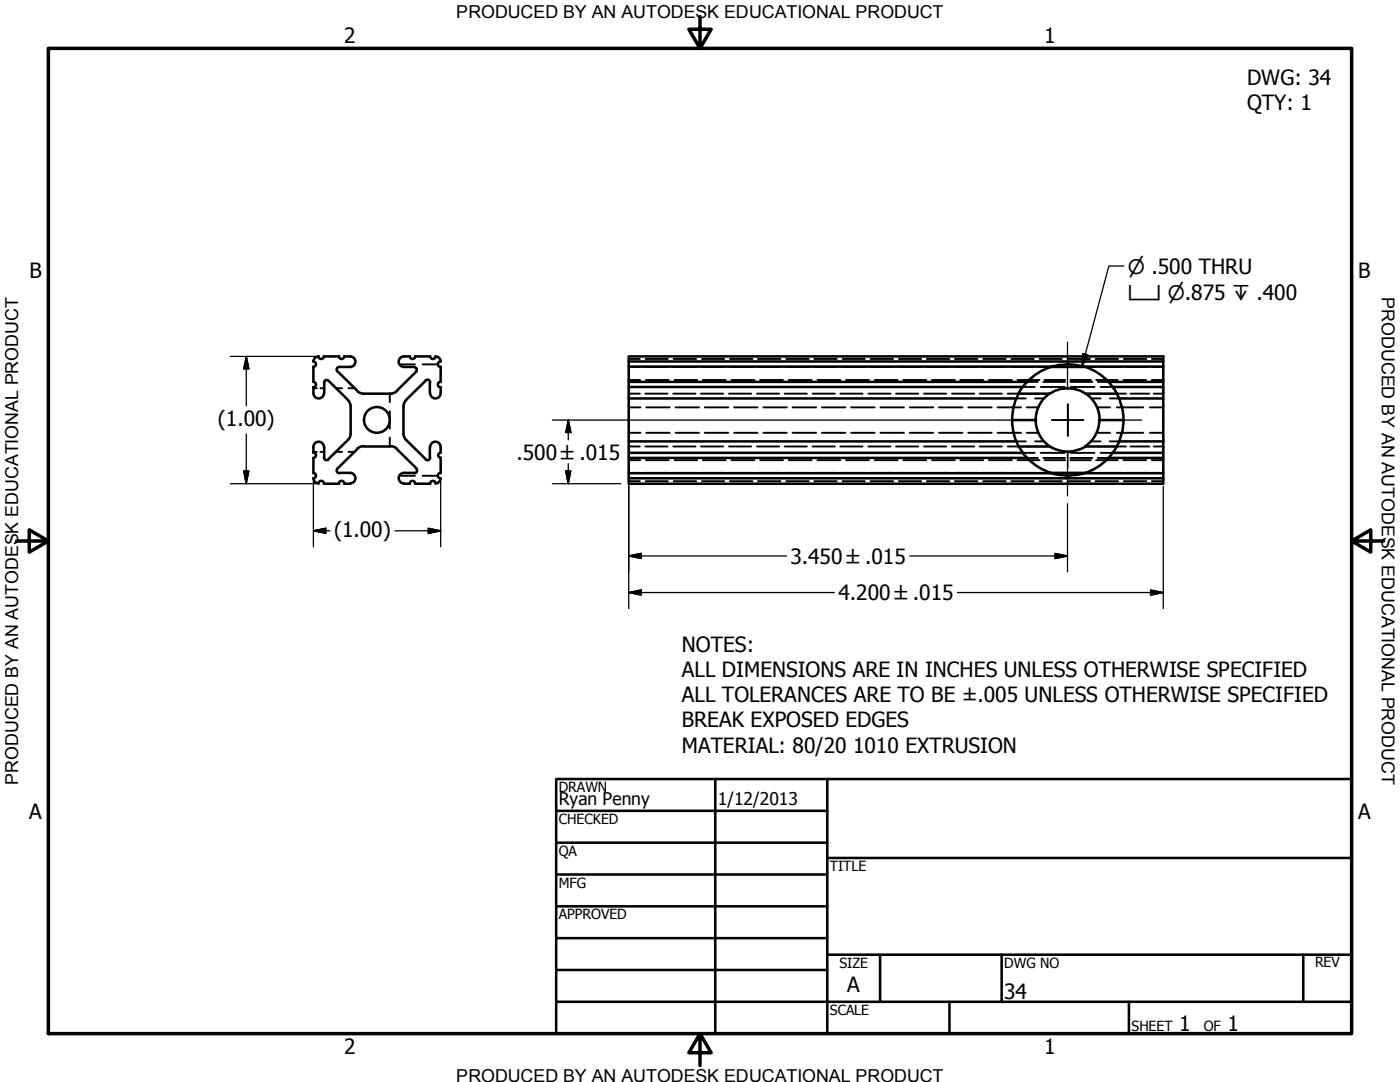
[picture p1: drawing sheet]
<svg xmlns="http://www.w3.org/2000/svg" width="279mm" height="216mm" viewBox="0 0 279 216" stroke-linecap="round" stroke-linejoin="round" font-family="sans-serif">
<!-- layer: Visible (ANSI) -->
<g fill="none" stroke="#000" stroke-width=".51">
<path d="M62.5 76.2a.54 .54 0 0 1 .6 .5 .54 .54 0 0 1-.6 .6M62.5 72.1a.54 .54 0 0 1 .6 .6 .54 .54 0 0 1-.6 .5M62.5 77.2v1.3a1.05 1.05 0 0 0 1.1 1 1.05 1.05 0 0 0 1-1M62.5 73.2v3M63.6 71.1a.54 .54 0 0 0 .5 .5 .54 .54 0 0 0 .5-.5h3.1M63.6 71.1a1.05 1.05 0 0 0-1.1 1.1M64.7 76.3l.3-.4h.5l3.9 3.9 .4 .6 .2 .7M64.7 76.3v2.1M67.4 74.1l3.9 3.9M67.6 71.1a.54 .54 0 0 0 .6 .5 .54 .54 0 0 0 .5-.5h1.2a1.05 1.05 0 0 1 1 1.1 1.05 1.05 0 0 1-1 1h-2.1M67.7 73.2a.54 .54 0 0 0-.5 .3 .54 .54 0 0 0 .1 .6M71.3 78l.6 .4 .6 .1"/>
<path d="M79.2 78l-.6 .4-.7 .1h-5.3M80.6 73.2h2.1M80.6 71.1a1.05 1.05 0 0 0-1 1.1 1.05 1.05 0 0 0 1 1M82.7 73.3l.4 .3-.1 .5M82.8 71.1h3.1a.54 .54 0 0 0 .5 .5 .54 .54 0 0 0 .5-.5 1.12 1.12 0 0 1 1 1.1M82.9 71.1a.54 .54 0 0 1-.6 .5 .54 .54 0 0 1-.5-.5h-1.2M83.1 74.1l-3.9 3.9M84.9 75.9a.54 .54 0 0 1 .6-.1 .54 .54 0 0 1 .4 .5M85 75.9l-4 3.9-.3 .6-.2 .7M85.8 76.3v2.1M87.9 76.2a.54 .54 0 0 0-.5 .5 .54 .54 0 0 0 .5 .6M87.9 72.1a.54 .54 0 0 0-.5 .6 .54 .54 0 0 0 .5 .5"/>
<path d="M87.9 77.2v1.3a1.05 1.05 0 0 1-1 1 1.05 1.05 0 0 1-1-1M87.9 73.2v3M125.5 76.2v1h78.7l.8-1h-79.5v-3h84.3a12.2 12.2 0 0 1 6.5 0h15.9v3h-11M125.5 79.5v10.9M125.5 77.2v2.3M125.5 71.1h106.7v1h-106.7zM125.5 72.1v1.1M125.5 79.5h77.3M203.3 78.5h6.2a6.3 6.3 0 0 1 7.1 0h6.3M204.1 77.2l-.8 1.2-1 2.7M209.5 78.5a6.4 6.4 0 0 0 0 10.6M209.7 73.2h6.8"/>
<path d="M209.8 73.2a11.1 11.1 0 0 0-4.8 3M216.4 73.1a11.1 11.1 0 0 1 4.8 3.1M216.6 78.5a6.4 6.4 0 0 1 2.9 5.3M221.2 76.2l.9 1M222.1 77.2l1.2 2.2 .5 1.7M223.3 79.5h8.9M232.2 76.2v1h-10.1M232.2 77.2v13.2h-10.1M232.2 72.1v1.1M62.5 94.4a.54 .54 0 0 1 .6 .5 .54 .54 0 0 1-.6 .5M62.5 90.3a.54 .54 0 0 1 .6 .5 .54 .54 0 0 1-.6 .6M62.5 89.2a1.05 1.05 0 0 1 1.1-1.1 1.05 1.05 0 0 1 1 1.1"/>
<path d="M62.5 89.2v1.2M62.5 91.4v3M62.5 95.4a1.05 1.05 0 0 0 1.1 1.1M63.6 96.5a.54 .54 0 0 1 .5-.6 .54 .54 0 0 1 .5 .6M64.6 91.3a.54 .54 0 0 0 .4 .5 .54 .54 0 0 0 .6-.1M64.6 96.5h3.1M64.7 89.2v2.1M67.3 93.5a.54 .54 0 0 0-.1 .6 .54 .54 0 0 0 .5 .3M67.6 96.5a.54 .54 0 0 1 .6-.6 .54 .54 0 0 1 .5 .6M67.8 94.4h2.1a1.05 1.05 0 0 1 1 1 1.05 1.05 0 0 1-1 1.1M68.7 96.5h1.2M69.5 87.8l-4 3.8"/>
<path d="M70 81.1v5.4M70 86.5l-.2 .7-.4 .6M71.3 89.6l-3.9 3.9M72.5 89l-.6 .2-.6 .4M72.6 89.1h5.3M77.9 89l.7 .2 .6 .4M79.2 89.6l3.9 3.9M80.5 86.5l.2 .7 .3 .6M80.5 81.1v5.4M80.6 94.4h2.1M80.6 96.5h1.2M80.6 94.4a1.05 1.05 0 0 0-1 1 1.05 1.05 0 0 0 1 1.1"/>
<path d="M81 87.8l4 3.8M81.8 96.5a.54 .54 0 0 1 .5-.6 .54 .54 0 0 1 .6 .6M82.8 96.5h3.1M83.1 93.5a.54 .54 0 0 1 .1 .6 .54 .54 0 0 1-.5 .3M85.8 89.2v2.1M85.9 91.3a.54 .54 0 0 1-.4 .5 .54 .54 0 0 1-.6-.1M85.9 96.5a.54 .54 0 0 1 .5-.6 .54 .54 0 0 1 .5 .6M85.9 89.2a1.05 1.05 0 0 1 1-1.1 1.05 1.05 0 0 1 1 1.1M87.9 90.4a.48 .48 0 0 0-.5 .4 .48 .48 0 0 0 .5 .5M87.9 94.4a.54 .54 0 0 0-.5 .5 .54 .54 0 0 0 .5 .5M87.9 95.4a1.05 1.05 0 0 1-1 1.1M87.9 89.2v1.2"/>
<path d="M87.9 91.4v3M125.5 94.4h84.3a12.2 12.2 0 0 0 6.5 0h15.9v1h-106.7zM125.5 91.4v-1h78.6l.9 1M125.5 95.4v1.1h106.7v-1.1M125.5 88.1h77.3M202 83.8h4.8M202.3 81.1a11.5 11.5 0 0 0 1 8.1M203.3 89.1h6.2M203.4 89.1l.7 1.2M205 91.3a11.1 11.1 0 0 0 4.8 3.1M205 91.4h-79.5v3M209.5 89.1a6.3 6.3 0 0 0 7.1 0h6.3"/>
<path d="M209.7 94.4h6.8M219.4 83.8a6.3 6.3 0 0 1-2.8 5.2M219.5 83.8h4.7M221.2 91.4a11.1 11.1 0 0 1-4.8 3M222.1 90.4l-.9 1h11v-1M223.3 88.1h8.9M223.8 86.5a9.6 9.6 0 0 1-1.7 3.9M223.9 81.1a11.1 11.1 0 0 1 0 5.4M232.2 91.4v3"/>
<circle cx="75.2" cy="83.8" r="2.57"/>
</g>
<!-- layer: Hidden (ANSI) -->
<g fill="none" stroke="#000" stroke-width=".38">
<path d="M62.5 77.5h.7M63.9 77.5h.8M67.1 77.5h1.2M69.5 77.5h1.2M77.8 78.5v1.8M79.7 72.7h3.1M84.3 72.7h3.1M125.5 78.5h2.2M125.5 73.2h2.2M125.5 75.8h2.3M125.5 71.6h2.2M128.8 78.5h4.4"/>
<path d="M128.8 73.2h4.5M128.8 71.6h4.5M128.9 75.8h4.6M134.4 78.5h4.4M134.4 73.2h4.5M134.4 71.6h4.5M134.6 75.8h4.5M139.9 78.5h4.4M140.1 73.2h4.4M140.1 71.6h4.4M140.3 75.8h4.5M145.5 78.5h4.4"/>
<path d="M145.7 73.2h4.5M145.7 71.6h4.5M146 75.8h4.6M151.1 78.5h4.4M151.3 73.2h4.5M151.3 71.6h4.5M151.7 75.8h4.6M156.6 78.5h4.4M156.9 73.2h4.5M156.9 71.6h4.5M157.4 75.8h4.6M162.2 78.5h4.4"/>
<path d="M162.5 73.2h4.5M162.5 71.6h4.5M163.1 75.8h4.6M167.7 78.5h4.4M168.1 73.2h4.5M168.1 71.6h4.5M168.8 75.8h4.6M173.3 78.5h4.4M173.7 73.2h4.5M173.7 71.6h4.5M174.6 75.8h4.5M178.8 78.5h4.5"/>
<path d="M179.3 73.2h4.5M179.4 71.6h4.4M180.3 75.8h4.5M184.4 78.5h4.4M185 73.2h4.4M185 71.6h4.5M186 75.8h4.6M190 78.5h4.4M190.6 73.2h4.5M190.6 71.6h4.5M191.6 75.8h4.6M195.5 78.5h4.5"/>
<path d="M196.2 73.2h4.5M196.2 71.6h4.5M197.4 75.8h4.5M201.1 78.5h2.2M201.8 73.2h4.4M201.8 71.6h4.5M202.8 79.5h1.9M203.1 75.8h4.4M204.1 77.2h2.4M205 76.2h2.1M206.6 79.5h1.8M207.4 73.2h2.3"/>
<path d="M207.5 71.6h4.4M207.7 77.2h4.8M208.2 76.2h4.3M208.5 75.8h4.1M209.8 73.2h2.6M213 71.6h4.6M213.6 76.2h4.4M213.6 75.8h4.1M213.7 77.2h4.7M213.7 73.2h2.6M216.5 73.2h2.1M217.7 79.5h1.9"/>
<path d="M218.6 71.6h4.5M218.8 75.8h4.3M219.1 76.2h2.1M219.6 73.2h4.2M219.6 77.2h2.5M221.5 79.5h1.8M222.9 78.5h1.8M224.2 75.8h4.5M224.3 71.6h4.5M224.9 73.2h4.1M225.6 78.5h3.8M229.9 75.8h2.3"/>
<path d="M229.9 71.6h2.3M230.1 73.2h2.1M230.3 78.5h1.9M62.5 90.2h.7M63.9 90.2h.8M67.1 90.2h1.2M69.5 90.2h1.2M77.8 82v3.5M77.8 87.3v1.8M79.7 94.9h3.1M84.3 94.9h3.1M125.5 94.4h2.2"/>
<path d="M125.5 89.1h2.2M125.5 91.8h2.3M125.5 86.4h2.3M125.5 81.3h2.3M125.5 96h2.2M128.8 89.1h4.4M128.8 94.4h4.5M128.8 96h4.5M128.9 91.8h4.6M129 86.4h4.7M129 81.3h4.7M134.4 89.1h4.4"/>
<path d="M134.4 94.4h4.5M134.4 96h4.5M134.6 91.8h4.5M134.8 86.4h4.7M134.8 81.3h4.7M139.9 89.1h4.4M140.1 94.4h4.4M140.1 96h4.4M140.3 91.8h4.5M140.7 86.4h4.7M140.7 81.3h4.7M145.5 89.1h4.4"/>
<path d="M145.7 94.4h4.5M145.7 96h4.5M146 91.8h4.6M146.5 86.4h4.7M146.5 81.3h4.7M151.1 89.1h4.4M151.3 94.4h4.5M151.3 96h4.5M151.7 91.8h4.6M152.3 86.4h4.7M152.3 81.3h4.7M156.6 89.1h4.4"/>
<path d="M156.9 94.4h4.5M156.9 96h4.5M157.4 91.8h4.6M158.2 86.4h4.7M158.2 81.3h4.7M162.2 89.1h4.4M162.5 94.4h4.5M162.5 96h4.5M163.1 91.8h4.6M164 86.4h4.7M164 81.3h4.7M167.7 89.1h4.4"/>
<path d="M168.1 94.4h4.5M168.1 96h4.5M168.8 91.8h4.6M169.9 86.4h4.7M169.9 81.3h4.7M173.3 89.1h4.4M173.7 94.4h4.5M173.7 96h4.5M174.6 91.8h4.5M175.7 86.4h4.7M175.7 81.3h4.7M178.8 89.1h4.5"/>
<path d="M179.3 94.4h4.5M179.4 96h4.4M180.3 91.8h4.5M181.5 86.4h4.7M181.5 81.3h4.7M184.4 89.1h4.4M185 94.4h4.4M185 96h4.5M186 91.8h4.6M187.4 86.4h4.7M187.4 81.3h4.7M190 89.1h4.4"/>
<path d="M190.6 94.4h4.5M190.6 96h4.5M191.6 91.8h4.6M193.2 86.4h4.7M193.2 81.3h4.7M195.5 89.1h4.5M196.2 94.4h4.5M196.2 96h4.5M197.4 91.8h4.5M199.1 86.4h4.7M199.1 81.3h4.7M201.1 89.1h2.2"/>
<path d="M201.8 94.4h4.4M201.8 96h4.5M202.8 88.1h1.9M203.1 91.8h4.4M204.1 90.4h2.4M204.9 86.4h2.4M204.9 81.3h2.4M205 91.4h2.1M206.6 88.1h1.8M207.4 94.4h2.3M207.5 96h4.4M207.7 90.4h4.8"/>
<path d="M208.2 91.4h4.3M208.5 91.8h4.1M209.8 94.4h2.6M213 96h4.6M213.6 91.4h4.4M213.6 91.8h4.1M213.7 90.4h4.7M213.7 94.4h2.6M216.5 94.4h2.1M217.7 88.1h1.9M218.6 96h4.5M218.8 91.8h4.3"/>
<path d="M218.9 86.4h2.7M218.9 81.3h2.7M219.1 91.4h2.1M219.6 94.4h4.2M219.6 90.4h2.5M221.5 88.1h1.8M222.9 89.1h1.8M222.9 86.4h5.3M222.9 81.3h5.3M224.2 91.8h4.5M224.3 96h4.5M224.9 94.4h4.1"/>
<path d="M225.6 89.1h3.8M229.5 86.4h2.7M229.5 81.3h2.7M229.9 91.8h2.3M229.9 96h2.3M230.1 94.4h2.1M230.3 89.1h1.9"/>
</g>
<!-- layer: Border (ANSI) -->
<path d="M9.7 9.7h260v196.5h-260zM139.7 3.3v6.4l-2.2-3.9h4.4l-2.2 3.9M3.3 107.9h6.4l-3.9-2.2v4.5l3.9-2.3M269.7 107.9l3.9 2.3v-4.5l-3.9 2.2h6.4M139.7 206.2l2.2 3.9h-4.4l2.2-3.9v6.4" fill="none" stroke="#000" stroke-width=".7"/>
<!-- layer: Title (ANSI) -->
<g fill="none" stroke="#000" stroke-width=".51">
<path d="M111 155.4h158.7v50.8h-158.7zM142.7 155.4v50.8M165.1 155.4v50.8M111 161.8h54.1M111 168.1h54.1M111 174.5h54.1M165.1 171.2h104.6M111 180.8h54.1M111 187.2h54.1M111 193.5h54.1M111 199.9h158.7M165.1 190.5h104.6"/>
<path d="M175.6 190.5v9.4M189.5 199.9v6.3M199.9 190.5v9.4M225.3 199.9v6.3M260.1 190.5v9.4"/>
</g>
<!-- layer: Dimension (ANSI) -->
<g fill="none" stroke="#000" stroke-width=".25">
<path d="M46 71.1h17.1M49.1 71.1l.6 2.5h-1.1zM49.1 71.1v9.9M46 96.5h17.1M48.6 94h1.1l-.6 2.5zM49.1 86.6v9.9M62.5 96v13.1M87.9 96v13.1M110.2 96.5h13.7M110.2 83.8h89M112.9 94h1l-.5 2.5zM113.4 83.8l.5 2.5h-1z"/>
<path d="M113.4 83.8v4M113.4 92.5v4M125.5 91.9v29.5M232.2 97v24.4M62.5 105.9l2.5-.5v1zM62.5 105.9h3.3M78.8 105.9h9.1M85.5 105.4l2.4 .5-2.4 .5zM125.5 118.2l2.5-.5v1zM125.5 110.9l2.5-.5v1zM125.5 118.2h41M125.5 110.9h31.5"/>
<path d="M181.5 110.9h31.5M191.1 118.2h41.1M210.6 110.4l2.4 .5-2.4 .5zM213 100.5v13.6M229.6 117.7l2.6 .5-2.6 .5z"/>
</g>
<g fill="#000" stroke="#000" stroke-width=".25">
<path d="M49.1 71.1l.6 2.5zM49.1 71.1l.6 2.5h-1.1zM48.6 94l.5 2.5zM48.6 94h1.1l-.6 2.5zM112.9 94l.5 2.5zM112.9 94h1l-.5 2.5zM113.4 83.8l.5 2.5zM113.4 83.8l.5 2.5h-1zM62.5 105.9l2.5-.5zM62.5 105.9l2.5-.5v1zM85.5 106.4l2.4-.5zM85.5 105.4l2.4 .5-2.4 .5z"/>
<path d="M125.5 118.2l2.5-.5zM125.5 118.2l2.5-.5v1zM125.5 110.9l2.5-.5zM125.5 110.9l2.5-.5v1zM210.6 111.4l2.4-.5zM210.6 110.4l2.4 .5-2.4 .5zM229.6 118.7l2.6-.5zM229.6 117.7l2.6 .5-2.6 .5z"/>
</g>
<!-- layer: Symbol (ANSI) -->
<path d="M224.3 53.1h-3l-5.3 20M212.9 72.7h-.1M213.2 72.6l1.6 .2M216.2 70.5l.9 .3-1.1 2.3z" fill="none" stroke="#000" stroke-width=".25"/>
<path d="M216.2 70.5l-.2 2.6zM216.2 70.5l.9 .3-1.1 2.3z" fill="#000" stroke="#000" stroke-width=".25"/>
<!-- layer: Center Mark (ANSI) -->
<path d="M213 68.3v9.4M199.2 83.8h7.7M209.9 83.8h6.3M209.9 83.8h6.4M213 80.6v6.4M213 90v8.9M213.1 80.6v6.4zM213.1 90v3.3M219.2 83.8h8.6" fill="none" stroke="#000" stroke-width=".25"/>
<g font-size="4.2">
<text x="68.7" y="8.6">2</text>
<text x="208.4" y="8.6">1</text>
<text x="248.9" y="16.9">DWG: 34</text>
<text x="248.9" y="21.9">QTY: 1</text>
<text x="5.9" y="55.5">B</text>
<text x="271.1" y="55.5">B</text>
<text x="43.5" y="85">(1.00)</text>
<text x="103.1" y="91.7">.500 ±.015</text>
<text x="66.7" y="107.1">(1.00)</text>
<text x="157.7" y="112.5">3.450 ±.015</text>
<text x="167.3" y="119.8">4.200 ±.015</text>
<text x="136.1" y="130.1">NOTES:</text>
<text x="136.1" y="135.1">ALL DIMENSIONS ARE IN INCHES UNLESS OTHERWISE SPECIFIED</text>
<text x="136.1" y="140.1">ALL TOLERANCES ARE TO BE ±.005 UNLESS OTHERWISE SPECIFIED</text>
<text x="136.1" y="145.2">BREAK EXPOSED EDGES</text>
<text x="136.1" y="150.2">MATERIAL: 80/20</text>
<text x="170.2" y="150.2">1010 EXTRUSION</text>
<text x="5.8" y="163.4">A</text>
<text x="271" y="163.4">A</text>
<text x="169.1" y="198">A</text>
<text x="200.4" y="199.3">34</text>
<text x="235.3" y="205.7">1</text>
<text x="245" y="205.7">1</text>
<text x="68.7" y="210.3">2</text>
<text x="208.4" y="210.3">1</text>
</g>
<g font-size="4">
<text x="225.1" y="54.6">⌀ .500 THRU</text>
<text x="225.1" y="59.9">⌴ ⌀.875 ↧ .400</text>
</g>
<g font-size="3.6">
<text x="91.1" y="3.6">PRODUCED BY AN AUTODESK EDUCATIONAL PRODUCT</text>
<text x="275.8" y="59.3" transform="rotate(90 275.8 59.3)">PRODUCED BY AN AUTODESK EDUCATIONAL PRODUCT</text>
<text x="3.6" y="156.6" transform="rotate(-90 3.6 156.6)">PRODUCED BY AN AUTODESK EDUCATIONAL PRODUCT</text>
<text x="91.1" y="215.9">PRODUCED BY AN AUTODESK EDUCATIONAL PRODUCT</text>
</g>
<g font-size="3.5">
<text x="111.5" y="160.6">Ryan Penny</text>
<text x="143.3" y="160.7">1/12/2013</text>
</g>
<g font-size="2.8">
<text x="111.5" y="158">DRAWN</text>
<text x="111.5" y="164.4">CHECKED</text>
<text x="111.5" y="170.8">QA</text>
<text x="165.6" y="173.7">TITLE</text>
<text x="111.5" y="177.1">MFG</text>
<text x="111.5" y="183.5">APPROVED</text>
<text x="167.5" y="193.1">SIZE</text>
<text x="200.4" y="193.1">DWG NO</text>
<text x="262.4" y="193">REV</text>
<text x="165.6" y="202.5">SCALE</text>
<text x="225.8" y="205.7">SHEET</text>
<text x="240.2" y="205.7">OF</text>
</g>
</svg>
